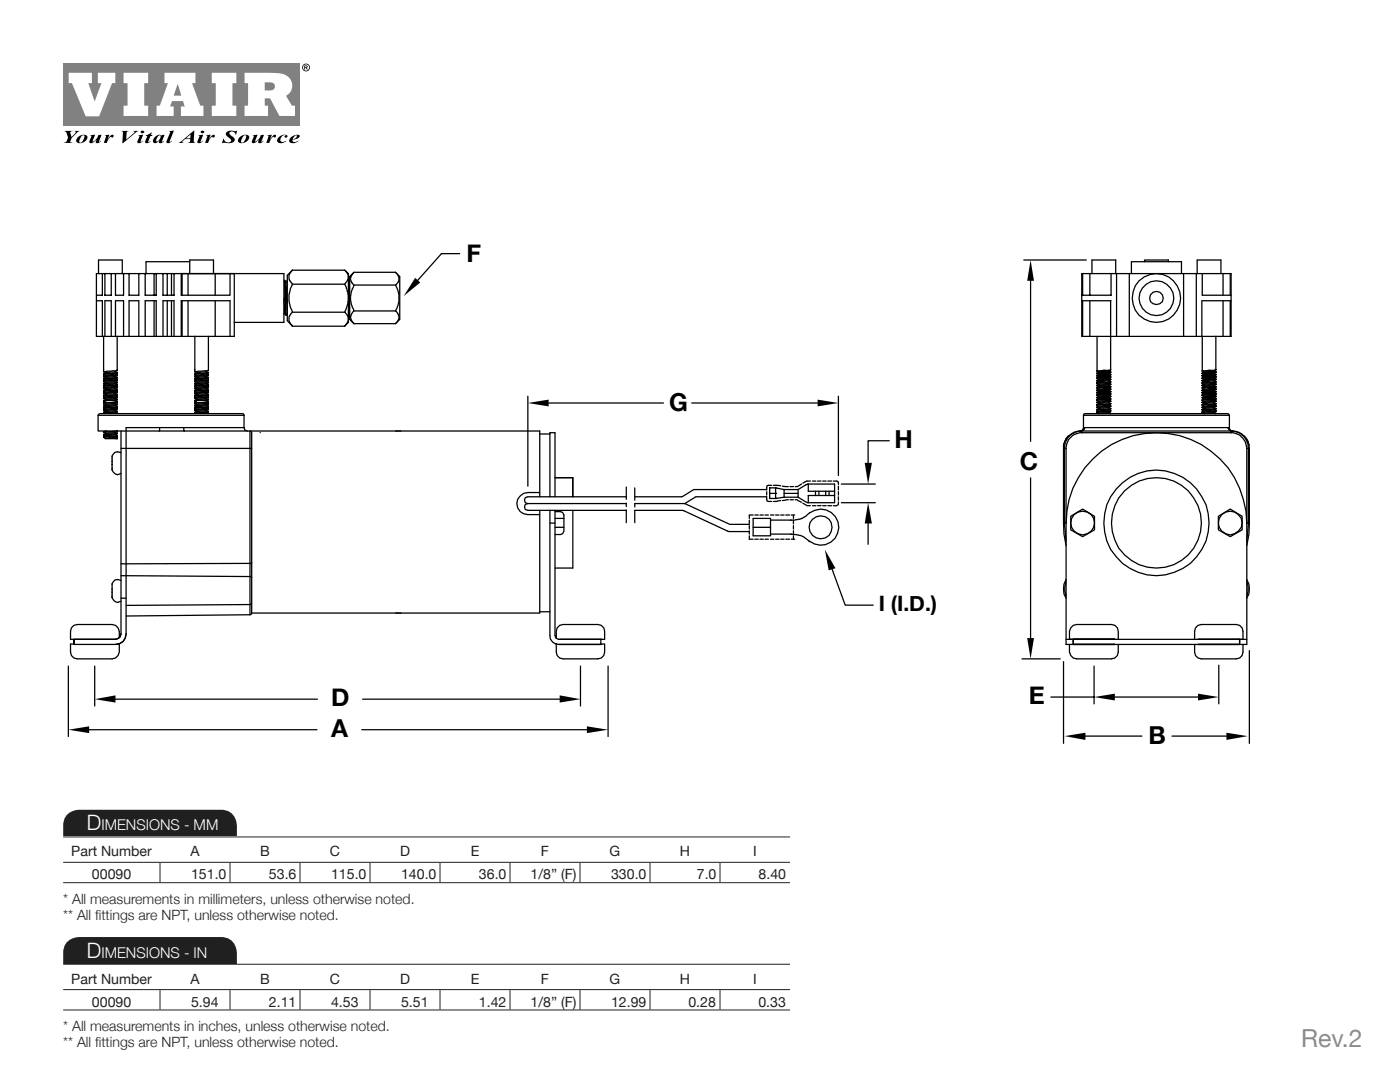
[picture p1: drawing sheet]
<svg xmlns="http://www.w3.org/2000/svg" width="279mm" height="216mm" viewBox="0 0 279 216" stroke-linecap="round" stroke-linejoin="round" font-family="sans-serif">
<g fill="#231f20">
<path d="M13.6 162.4a3.7 3.7 0 0 1 2.2-.8h28.3a3.1 3.1 0 0 1 3.2 3.2v4.5a3.1 3.1 0 0 1-3.2 3.2h-28.3a3.1 3.1 0 0 1-3.2-3.2v-4.5l.1-1.1 .4-.8z"/>
<path d="M13.6 187.8a3.7 3.7 0 0 1 2.2-.8h28.3a3.1 3.1 0 0 1 3.2 3.2v4.5a3.1 3.1 0 0 1-3.2 3.2h-28.3a3.1 3.1 0 0 1-3.2-3.2v-4.5l.1-1.1 .4-.8z"/>
</g>
<path d="M12.7 12.6h47.2v12.5h-47.2z" fill="#808183"/>
<g fill="#fff">
<path d="M13.7 14.5h4.6v2.1h-.7l1.3 3.7 1.3-3.7h-.7v-2.1h3.5v2.1h-.6l-2.6 6.6h-2.7l-2.7-6.6h-.7z"/>
<path d="M24.7 14.5h4.9v2.1h-.8v4.5h.8v2h-4.9v-2h.8v-4.5h-.8z"/>
</g>
<g fill="#fff">
<path d="M32.8 14.5h6.2v2.1h-.7l1.7 4.5h.6v2h-4.5v-1.8h.8l-.4-1.1h-2.2l-.4 1.1h.8v1.8h-3.5v-2h.7l1.6-4.5h-.7zM35.5 16.7l-.8 2.4h1.5z" fill-rule="evenodd"/>
<path d="M42.3 14.5h4.9v2.1h-.8v4.5h.8v2h-4.9v-2h.8v-4.5h-.8z" fill-rule="evenodd"/>
<path d="M48.8 14.5l6.2 .1a2.93 2.93 0 0 1 3.3 2.5 2.17 2.17 0 0 1-1.2 2l1.2 2h.6v2h-3.1l-1.9-3.5h-1.1v1.5h.7v2h-4.7v-2h.7v-4.5h-.7zM52.8 16.4v1.7h.8a.86 .86 0 0 0 1.3-.8 .86 .86 0 0 0-1.1-.9z" fill-rule="evenodd"/>
</g>
<g fill="#000">
<path d="M82.9 55.4l1 1-3.3 2.7zM205.7 51.9l.7 4.1h-1.4zM105.3 80.4l4.2-.7v1.4zM163.2 79.7l4.1 .7-4.1 .7zM172.6 92.4h1.4l-.8 4.2zM164.6 109.7l2.1 3.7-1.3 .4zM173.2 100.3l.8 4.2h-1.4zM18.9 139.5l4.1-.7v1.4zM111.7 138.8l4.1 .7-4.1 .7zM205 127.3h1.4l-.7 4.2zM218.3 139.1l4.2-.7v1.4zM239.1 138.4l4.1 .7-4.1 .7z"/>
<path d="M13.6 145.6l4.2-.7v1.4zM117.1 144.9l4.3 .7-4.3 .7zM212.5 146.9l4.1-.7v1.4zM244.8 146.2l4.2 .7-4.2 .7z"/>
<path d="M12.9 26.1h1.6l-.5 .3 .3 .9 .8-.8v-.1l-.2-.3h1l-.1 .1a4.4 4.4 0 0 0-1.7 1.8v.4l.3 .1h-1.7l.5-.2 .4-.8-.4-1.1z" fill-rule="evenodd"/>
<path d="M15.5 27.4l-.3 .7a.96 .96 0 0 0 1.6 .2 .86 .86 0 0 0 .5-1.3 1.46 1.46 0 0 0-1.8 .4zM16.4 27.1l.4-.1v.4a1.01 1.01 0 0 1-.9 1l.1-.7z" fill-rule="evenodd"/>
<path d="M18 27l1-.1-.5 1.3 .8-.5 .4-.8h.6l-.5 1.4 .3-.2a.6 .6 0 0 1-1 .3l.2-.6-.2 .2a.97 .97 0 0 1-1.2 .5l.3-1.3z" fill-rule="evenodd"/>
<path d="M20.9 27l.9-.1-.3 1a1.09 1.09 0 0 1 1.1-1v.5l-.5-.1a1.84 1.84 0 0 0-.8 1.2h-.6l.5-1.3z" fill-rule="evenodd"/>
<path d="M24.3 26.1h1.4l-.4 .3-.1 1.4 1.3-1a.43 .43 0 0 0 .3-.6l-.2-.1h1l-3.2 2.5 .1-2.2z" fill-rule="evenodd"/>
<path d="M28.1 26.2l.3-.1 .3 .1a.32 .32 0 0 1-.3 .4 .32 .32 0 0 1-.3-.4zM27.6 27l1-.1-.5 1.4 .4-.2a.62 .62 0 0 1-1.1 .3l.4-1.2z" fill-rule="evenodd"/>
<path d="M29.1 27l1.2-.6-.2 .5h.3l-.1 .2h-.3l-.4 1.2 .4-.2a.63 .63 0 0 1-1.1 .3l.5-1.3h-.3z" fill-rule="evenodd"/>
<path d="M30.8 27.5a.71 .71 0 0 0-.1 1 .92 .92 0 0 0 1.1-.5l-.1 .4a.61 .61 0 0 0 1-.3l-.4 .2 .6-1.4h-.6l-.1 .2-.2-.2a1.22 1.22 0 0 0-1.2 .6zM31.6 27.1l.3-.1 .1 .1a.96 .96 0 0 1-.8 1.1v-.4z" fill-rule="evenodd"/>
<path d="M33.7 26.2l1-.1-.8 2.2 .4-.2a.62 .62 0 0 1-1.1 .3l.8-2.1z" fill-rule="evenodd"/>
<path d="M35.7 28.5h.9l-.2-.2 .5-.5h1.1l-.1 .6-.4 .1h1.4l-.2-.3 .1-2.1-2.7 2.1zM37.1 27.6l.9-.8v.8z" fill-rule="evenodd"/>
<path d="M40.1 26.2l.3-.1 .3 .1a.32 .32 0 0 1-.3 .4 .32 .32 0 0 1-.3-.4zM39.6 27l1-.1-.6 1.4 .4-.2a.62 .62 0 0 1-1 .3l.4-1.2z" fill-rule="evenodd"/>
<path d="M41.1 27l.9-.1-.3 1a1.09 1.09 0 0 1 1.1-1v.5l-.5-.1a1.84 1.84 0 0 0-.8 1.2h-.6l.5-1.3z" fill-rule="evenodd"/>
<path d="M45.2 26.4a2.61 2.61 0 0 1 1.9-.3h.3l-.3 .8a.72 .72 0 0 0-.6-.6 .72 .72 0 0 0-.7 .3l.3 .5a.75 .75 0 0 1 .7 .5 .75 .75 0 0 1-.3 .8l-.8 .2h-1.4l.3-.9a.86 .86 0 0 0 .6 .7 .86 .86 0 0 0 .9-.4l-.3-.5a.84 .84 0 0 1-.6-1.1z" fill-rule="evenodd"/>
<path d="M47.8 27.4l-.3 .7a.96 .96 0 0 0 1.6 .2 .86 .86 0 0 0 .4-1.3 1.47 1.47 0 0 0-1.7 .4zM48.7 27.1l.4-.1v.4a1.01 1.01 0 0 1-.9 1l.1-.7z" fill-rule="evenodd"/>
<path d="M50.4 27l1-.1-.4 1.3 .7-.5 .4-.8h.6l-.5 1.4 .3-.2a.6 .6 0 0 1-1 .3l.2-.6-.2 .2a.97 .97 0 0 1-1.2 .5l.4-1.3z" fill-rule="evenodd"/>
<path d="M53.4 27l.9-.1-.4 1a1.09 1.09 0 0 1 1.1-1v.5l-.4-.1a1.85 1.85 0 0 0-.9 1.2h-.6l.5-1.3z" fill-rule="evenodd"/>
<path d="M55.6 27.4a1.15 1.15 0 0 1 1.8-.2 .33 .33 0 0 1-.3 .3 .33 .33 0 0 1-.3-.2l.2-.3a.8 .8 0 0 0-.9 .4 .8 .8 0 0 0 0 .9l1-.2-.7 .4a.69 .69 0 0 1-1-.2 .69 .69 0 0 1 .2-.9z" fill-rule="evenodd"/>
<path d="M58.1 27.4l-.4 .7a1.07 1.07 0 0 0 1.8 0l-.5 .2h-.5l-.1-.4a1.38 1.38 0 0 0 1.4-.8v-.1a1.46 1.46 0 0 0-1.7 .4zM58.7 27.3l.5-.3a.68 .68 0 0 1-.8 .8z" fill-rule="evenodd"/>
</g>
<path d="M60.9 13.2v.2l.3-.1zM60.7 13.1h.6a.23 .23 0 0 1 .1 .2 .23 .23 0 0 1-.2 .2l.2 .4h-.2l-.3-.4v.4h-.2zM60.5 13.5a.62 .62 0 0 0 1.2 0 .62 .62 0 0 0-1.2 0zM60.3 13.5a.8 .8 0 0 1 1.6 0 .8 .8 0 0 1-1.6 0z" fill="#000"/>
<g fill="none" stroke="#000" stroke-width=".25">
<path d="M19.7 54.6v-2.7h4.7v2.7M20.4 54.6v4.3h-1.2M20.9 54.6v4.3h1.3v-4.3M23 54.6v4.3h1.7v-4.3M25.8 54.6v4.3h1.9v-4.3M29 54.6v4.3h2.2v-4.3M30.8 54.6v4.3M32.5 54.6v4.3h2.2v-4.3M33.4 54.6v4.3M34.2 54.6v4.3M36.3 54.6v4.3M37.5 54.6v4.3"/>
<path d="M37.9 54.6v-2.7h4.7v2.7M37.9 52.2h-8.8v2.4M42.9 54.6v4.3M45.9 54.6v4.3h-9.7v-4.3h-17v12.5h27.6v-12.5h-10.6h20.5v9.7h-9.9M56.7 59.6l.1 2.9M56.7 56.2l.1-.2 .3 .5M56.8 56l.1 3.5zM56.8 55.9v.1M56.9 59.5l.2 3.4zM57.1 56.5l.2 6-.2 .4-.3-.4M57.3 56l-.2 .5M58.4 56.7l-.5 .9-.2 1.1v1.5l.7 2.1"/>
<path d="M58.4 53.9l-.7 .9v.9l.7 1M58.4 53.9l-1.1 1v9.1l1.1 1.1M58.4 53.9h10.4M58.4 56.7h10.4M68.8 56.7a5.5 5.5 0 0 1 0 5.6l.5 .5 .1 .4a1.97 1.97 0 0 1-.6 1.9M68.8 53.9a1.51 1.51 0 0 1 .5 2.1l-.5 .7M68.8 53.9l.7 .7v9.7l-.7 .8M69.5 55.8h.3M70.6 56.9l-.6 2.1v1.4l.6 1.6M70.6 56.9a1.52 1.52 0 0 1 0-2.6l-.8 .9v8.5l.8 .9M70.6 54.3h8.3M70.6 56.9h8.3"/>
<path d="M78.9 56.9l.7 1.8v1.6l-.3 1.1-.4 .6M78.9 54.3l.7 1v.7l-.7 .9M78.9 54.3l.9 .9v8.5l-.9 .9M91.7 50.6h-3.6l-4.7 5.3M204.3 51.9h12.5M205.7 56v32.1M215.9 54.6h29.8v12.5h-29.8zM216.1 54.6v4.3h5.6v-4.3M217.5 54.6v4.3M217.9 54.6v-2.7h4.8v2.7M222.8 54.6v12.5M225.4 54.6v12.5"/>
<path d="M225.8 54.6v-2.4h10v2.4M228.4 52.2v-.3h4.8v.3M236.2 54.6v12.5M238.8 54.6v12.5M238.9 54.6v-2.7h4.8v2.7M239.9 54.6v4.3h5.6v-4.3M244.1 54.6v4.3M19.2 60h1.2v7.1M20.7 75.6l.4 .2M20.7 67.1v7M20.7 74.6v.1M20.7 75v.2"/>
<path d="M20.7 75.5v.1M20.7 76.4v.2M20.7 76.9v.2M20.7 77.5h.1M20.7 78h.1M20.7 78.4v.2M20.7 78.9v.2M20.7 79.4v.1M20.7 79.9v.1M20.7 76.1l.4 .3M20.7 78.6l.4 .1M20.7 79.1l.4 .1"/>
<path d="M20.7 79.5l.4 .2M20.7 80l.4 .2M20.7 76.6l.4 .3M20.7 77.1l.4 .2M20.7 77.5l.4 .3M20.7 78l.4 .3M20.7 74.1l.4 .3M20.7 74.7l.4 .2M20.7 75.2l.4 .1M20.9 67.1v-7.1h1.3v7.1M21.1 77.8l-.4 .2M21.1 79.7l-.4 .2"/>
<path d="M21.1 77.3l-.4 .2M21.1 76.4l-.4 .1 2.7-.1M21.1 75.8l-.4 .3M21.1 79.2l-.4 .3M21.1 75.8h.1M21.1 74.4l-.4 .2M21.1 75.3l-.4 .3M21.2 79.7l1.8 .3 .4-.3M23 80l.4 .2-2.7 .2 .4-.2M23 78.6l.4 .1-2.7 .3 .4-.3M23 78l.4 .3-2.7 .2 .4-.2M23 77l.4 .3-2.7 .2"/>
<path d="M23 75.1l.4 .2-2.7 .3 2.7-.2M23 67.1v-7.1h1.7v7.1M23 76.1l.4 .3M23 79l.4 .2M23 79.5l.4 .2M23 77.5l.4 .3M23 74.1l.4 .3M23 75.6l.4 .2M23.4 75.8l-.6 .4-1.7 .2M23.4 78.8l-.4 .3-1.9 .1M23.4 79.2l-.6 .4-1.7 .1M23.4 76.4l-.4 .2-1.9 .2-.4 .2 2.7-.2-.4-.2"/>
<path d="M23.4 76.9l-.4 .2-1.9 .2M23.4 77.4l-.5 .2-1.8 .2M23.4 77.8l-.6 .3-1.7 .2M23.4 78.3l-.4 .3-1.9 .1M23.4 79.7l-2.7 .3M23.4 78.8l-2.7 .3M23.4 78.3l-2.7 .3M23.4 77.8l-2.7 .2M23.4 76.9l-2.7 .2M23.4 76.4l-2.7 .2M23.4 79.7l-2.7 .2M23.4 79.2l-2.7 .3"/>
<path d="M23.4 77.4l-2.7 .1M23.4 67.1v6.8a1.61 1.61 0 0 1-1.4 .3l-.9 .2M23.4 74.4l-.4 .3-1.9 .1-.4 .3 2.7-.2-.4-.2M23.4 74.9l-.4 .3-1.9 .1M23.4 75.4l-.4 .3-1.9 .1M23.4 74.4l-2.7 .2M23.4 75.8l-2.7 .3M23.4 74.9l-2.7 .3M23.4 74.4l-2.7 .3M23.4 74l-2.7 .1M23.4 74.3v.1M23.4 74.7v.2"/>
<path d="M23.4 75.2v.2M23.4 75.8h.1M23.4 76.7v.2M23.4 77.2v.2M23.4 77.7v.1M23.4 78.1v.2M23.4 78.6v.2M23.4 79.1v.1M23.4 79.7h.1M25.8 67.1v-7.1h1.9v7.1M29 67.1v-7.1h2.2v7.1M30.8 60v7.1"/>
<path d="M32.5 67.1v-7.1h2.2v7.1M33.4 60v7.1M34.2 60v7.1M36.2 67.1v-7.1h9.7v7.1M36.3 60v7.1M37.5 60v7.1M38.9 77l.3-.2 1.7-.2 .7 .2zM38.9 75.1l.3-.3 1.7-.1 .7 .1zM38.9 75.6l.3 .2M38.9 76.1l.3 .3M38.9 67.1v7M38.9 74.6v.1"/>
<path d="M38.9 75v.2M38.9 75.5v.1M38.9 76.4v.2M38.9 76.9v.2M38.9 77.5h.1M38.9 78h.1M38.9 78.4v.2M38.9 78.9v.2M38.9 79.4v.1M38.9 79.9v.1M38.9 78.6l.3 .1M38.9 79.1l.3 .1"/>
<path d="M38.9 79.5l.3 .2M38.9 80l.3 .2M38.9 76.6l.3 .3M38.9 77.1l.3 .2M38.9 77.5l.3 .3M38.9 78l.3 .3M38.9 74.1l.3 .3M38.9 74.7l.3 .2M38.9 75.2l.3 .1M39.2 76.4l1.9-.3 .5 .3M39.2 77.8l-.3 .2M39.2 79.7l-.3 .2"/>
<path d="M39.2 77.3l-.3 .2M39.2 76.4l-.3 .1 2.7-.1M39.2 75.8l-.3 .3M39.2 79.2l-.3 .3M39.2 74.4l-.3 .2M39.2 75.3l-.3 .3M39.3 79.7l1.9 .3M41.2 80l.4 .2-2.7 .2 .3-.2M41.2 78.6l-2 .1M41.2 79l-2 .2M41.2 79.5l-2 .2M41.2 77.5l-2 .3"/>
<path d="M41.2 78.6l.4 .1-2.7 .3 .3-.3M41.2 78l.4 .3-2.7 .2 .3-.2M41.2 77l.4 .3-2.7 .2M41.2 78l-2 .3M41.2 74.1l-2 .3M41.2 75.6l-2 .2M41.2 75.1l.4 .2-2.7 .3 2.7-.2M41.2 79l.4 .2M41.2 79.5l.4 .2M41.2 77.5l.4 .3M41.2 74.1l.4 .3M41.2 75.6l.4 .2"/>
<path d="M41.6 76.9l-.4 .2-2 .2M41.6 79.7l-2.7 .3M41.6 78.8l-2.7 .3M41.6 78.3l-2.7 .3M41.6 77.8l-2.7 .2M41.6 76.9l-2.7 .2M41.6 76.4l-2.7 .2M41.6 79.7l-2.7 .2M41.6 79.2l-2.7 .3M41.6 77.4l-2.7 .1M41.6 74.9l-.4 .3-2 .1M41.6 74.4l-2.7 .2"/>
<path d="M41.6 75.8l-2.7 .3M41.6 74.9l-2.7 .3M41.6 74.4l-2.7 .3M41.6 74l-2.7 .1M41.6 78.8l-.4 .2M41.6 67.1v6.8l-.4 .2M41.6 74.3v.1M41.6 74.7v.2M41.6 75.2v.2M41.6 75.8h.1M41.6 76.7v.2M41.6 77.2v.2"/>
<path d="M41.6 77.7v.1M41.6 78.1v.2M41.6 78.6v.2M41.6 79.1v.1M41.6 79.7h.1M41.6 79.2l-.4 .3M41.6 79.7l-.4 .3M41.6 76.4l-.4 .2M41.6 77.4l-.4 .1M41.6 77.8l-.4 .2M41.6 78.3l-.4 .3M41.6 74.4l-.4 .3"/>
<path d="M41.6 75.4l-.4 .2M41.6 75.8l-.4 .3M42.9 60v7.1M56.8 62.5l-.1 .2M57.1 62.8v.1M58.4 62.3l-.7 .9v.9l.7 1M58.4 62.3h10.4M58.4 65.1h10.4M69.5 63.1h.3M70.6 62a1.62 1.62 0 0 0-.2 2.3l.2 .3M70.6 62h8.3M70.6 64.6h8.3"/>
<path d="M78.9 62l.7 1v.7l-.7 .9M105.3 79.1v17.9M167.3 79.1v15.8M217.5 60v7.1M218.9 76l.4 .2M218.9 67.1v7M218.9 74.4v.2M218.9 74.9v.1M218.9 75.4v.1M218.9 75.8v.2M218.9 76.4v.1l.4 .2M218.9 76.9h.1"/>
<path d="M218.9 77.3v.2M218.9 77.8v.2M218.9 78.3v.1M218.9 78.8v.1M218.9 79.2v.2M218.9 79.7v.2M218.9 76.9l.4 .3M218.9 77.5l.4 .2M218.9 78l.4 .1M218.9 78.4l.4 .2M218.9 78.9l.4 .2M218.9 79.4l.4 .2"/>
<path d="M218.9 79.9l.4 .2M218.9 74.1l.4 .1M218.9 74.6l.4 .1M218.9 75l.4 .2M218.9 75.5l.4 .3M219.4 79.1l-.5 .2 1.4-.1M219.4 74.7l-.5 .3M219.9 77.8l1.3 .2h-1.5l-.3 .2 1.8 .2-1.8 .2 1.8 .3-1.8 .2 1.8 .3-1.8 .2 .3 .1M220.3 77.5l1.3 .2-1.3 .1M220.3 77.1l1.3 .1-1.3 .1M220.3 79.7l-1.4 .2M220.3 79.2l-1.4 .2"/>
<path d="M220.3 78.6h1.3l-2.7 .3M220.3 78l1.3 .2-2.7 .2M220.3 77.8l-1.4 .2M220.3 77.3l-1.4 .2M220.3 76.4h-1.4M220.3 77.8l-1.4 .1 .8 .1M220.3 74.7l1.3 .1-2.7 .2M220.3 75.8l-1.4 .2M220.3 74.4l-1.4 .2M220.3 73.9l-1.4 .2M220.3 75.8l-1.4 .1 1.1 .2M220.3 73.9l.9 .2-1.8 .2 1.8 .3-1.6 .1-.2 .1 1.8 .2-1.8 .2 1.8 .3-1.8 .2 .7 .1"/>
<path d="M221.2 76l-1.9 .2-.4 .2M221.2 76.4l-1.7 .2-.6 .3M221.2 76.9l-1.8 .2-.5 .3 1.4-.1M221.2 77.5l-1.8 .1-.5 .3M221.2 78.4l-1.7 .2-.6 .3M221.2 79.4l-1.9 .2-.4 .2 1.4-.1M221.2 79.8v.1a3.7 3.7 0 0 0-2.3 .4M221.2 77.9l.4 .2-2.7 .3M221.2 79.4l.4 .2-1.3 .1M221.2 77.5l.4 .1-1.3 .2M221.2 76l.4 .2-1.3 .2M221.2 74.1l-1.9 .1-.4 .3 1.4-.1"/>
<path d="M221.2 75l-1.8 .2-.5 .2M221.2 75.5l-1.8 .2-.5 .2M221.2 75.5l.4 .3h-1.3M221.2 74.1l.4 .1-1.3 .2M221.2 76.9l.4 .3M221.2 76.4l.4 .3M221.2 78.4l.4 .2M221.2 79.8l.4 .3M221.2 75l.4 .2M221.6 77.5v.2l-.4 .3-1.9 .1-.4 .3M221.6 76.7l-2.7 .2M221.6 76.3l-1.3 .1"/>
<path d="M221.6 78.6l-2.7 .3M221.6 78.6l-.4 .3 .4 .2-1.3 .1M221.6 77.2l-1.3 .1M221.6 79.7h-1.3M221.6 79.1l-1.3 .1M221.6 75.8h-1.3M221.6 75.2l-2.7 .3M221.6 74.3l-1.3 .1M221.6 73.8l-1.3 .1M221.6 75.2l-2.7 .2M221.6 74.3l-.4 .2 .4 .2-.2 .1-2.5 .2M221.6 60v13.8"/>
<path d="M221.6 74.1v.2M221.6 74.7v.1l-.4 .2M221.6 75.2h.1M221.6 75.6v.2M221.6 76.1v.2M221.6 76.6v.1M221.6 78v.2l-.4 .2M221.6 78.6h.1M221.6 79v.1M221.6 79.5v.2M221.6 80v.1M221.6 76.3l-.4 .1"/>
<path d="M221.6 76.7l-.4 .2M221.6 77.2l-.4 .3M221.6 79.1l-.4 .3M221.6 79.7l-.4 .1M221.6 73.8l-.4 .3M221.6 75.2l-.4 .3M221.6 75.8l-.4 .2M221.7 60h-5.6v7.1M239.9 60v7.1M239.9 60h5.6v7.1M239.9 76l.4 .2M239.9 67.1v7"/>
<path d="M239.9 74.4v.2M239.9 74.9v.1M239.9 75.4v.1M239.9 75.8v.2M239.9 76.4v.1l.4 .2M239.9 76.9h.1M239.9 77.3v.2M239.9 77.8v.2M239.9 78.3v.1M239.9 78.8v.1M239.9 79.2v.2M239.9 79.7v.2"/>
<path d="M239.9 76.9l.4 .3M239.9 77.5l.4 .2M239.9 78l.4 .1M239.9 78.4l.4 .2M239.9 78.9l.4 .2M239.9 79.4l.4 .2M239.9 79.9l.4 .2M239.9 74.1l.4 .1M239.9 74.6l.4 .1M239.9 75l.4 .2M239.9 75.5l.4 .3M240.4 79.1l-.5 .2 1.4-.1"/>
<path d="M240.4 74.7l-.5 .3M240.9 77.8l1.3 .2-1.9 .1 1.9 .3-1.9 .2 1.9 .3-1.9 .2 1.9 .3-1.9 .2 .4 .1M241.3 77.5l1.3 .2-1.3 .1M241.3 77.1l1.3 .1-1.3 .1M241.3 79.7l-1.4 .2M241.3 79.2l-1.4 .2M241.3 78.6h1.3l-2.7 .3M241.3 78l1.3 .2-2.7 .2M241.3 77.8l-1.4 .2M241.3 77.3l-1.4 .2M241.3 76.4h-1.4M241.3 77.8l-1.4 .1 .8 .1"/>
<path d="M241.3 74.7l1.3 .1-2.7 .2M241.3 75.8l-1.4 .2M241.3 74.4l-1.4 .2M241.3 73.9l-1.4 .2M241.3 75.8l-1.4 .1 1.1 .2M241.3 73.9l.9 .2-1.9 .2 1.4 .1 .5 .2-1.9 .1 1.9 .3-1.9 .2 1.9 .3-1.9 .3h.7M242.2 76l-1.9 .2-.4 .2M242.2 76.4l-1.7 .2-.6 .3M242.2 76.9l-1.8 .2-.5 .3 1.4-.1M242.2 77.5l-1.8 .1-.5 .3M242.2 78.4l-1.7 .2-.6 .3M242.2 79.4l-1.9 .2-.4 .2 1.4-.1"/>
<path d="M242.2 79.8v.1a3.7 3.7 0 0 0-2.3 .4M242.2 77.9l.4 .2-2.7 .3M242.2 79.4l.4 .2-1.3 .1M242.2 77.5l.4 .1-1.3 .2M242.2 76l.4 .2-1.3 .2M242.2 74.1l-1.9 .1-.4 .3 1.4-.1M242.2 75l-1.8 .2-.5 .2M242.2 75.5l-1.8 .2-.5 .2M242.2 75.5l.4 .3h-1.3M242.2 74.1l.4 .1-1.3 .2M242.2 76.9l.4 .3M242.2 76.4l.4 .3"/>
<path d="M242.2 78.4l.4 .2M242.2 79.8l.4 .3M242.2 75l.4 .2M242.6 77.5v.2l-.4 .3-1.9 .1-.4 .3M242.6 76.7l-2.7 .2M242.6 76.3l-1.3 .1M242.6 78.6l-2.7 .3M242.6 78.6l-.4 .3 .4 .2-1.3 .1M242.6 77.2l-1.3 .1M242.6 79.7h-1.3M242.6 79.1l-1.3 .1M242.6 75.8h-1.3"/>
<path d="M242.6 75.2l-2.7 .3M242.6 74.3l-1.3 .1M242.6 73.8l-1.3 .1M242.6 75.2l-2.7 .2M242.6 74.3l-.4 .2 .4 .2-.2 .1-2.5 .2M242.6 67.1v6.7M242.6 74.1v.2M242.6 74.7v.1l-.4 .2M242.6 75.2h.1M242.6 75.6v.2M242.6 76.1v.2M242.6 76.6v.1"/>
<path d="M242.6 78v.2l-.4 .2M242.6 78.6h.1M242.6 79v.1M242.6 79.5v.2M242.6 80v.1M242.6 76.3l-.4 .1M242.6 76.7l-.4 .2M242.6 77.2l-.4 .3M242.6 79.1l-.4 .3M242.6 79.7l-.4 .1M242.6 73.8l-.4 .3M242.6 75.2l-.4 .3"/>
<path d="M242.6 75.8l-.4 .2M244.1 60v7.1M19.6 82.9l.4-.4h28.4l.2 .1 .1 .3M19.6 82.9v3.1h12.2M19.6 82.9h29.1M20.7 87.3l.4 .1-.1 .1h2.4v-.1M20.7 80.3v.2M20.7 80.8v.2l.4 .2M20.7 81.3v.1M20.7 81.8v.1M20.7 82.3v.1M20.7 86.2v.1"/>
<path d="M20.7 86.7v.1M20.7 87.1v.2M20.7 86.3l.4 .2M20.7 86.8l.4 .2M20.7 80.5l.4 .2M20.7 81.4l.4 .3M20.7 81.9l.4 .3M20.7 82.4l.1 .1M21 86h.2M21.1 87l-.4 .2 2.7-.2M21.1 81.7l-.4 .2 2.7-.2M21.1 86l-.4 .3"/>
<path d="M21.1 86.5l-.4 .3M21.1 80.7l-.4 .2M21.1 81.2l-.4 .2M23 87.3l.4 .1-.4 .1M23 80.4l.4 .3-2.7 .2M23 81.4l.4 .3M23 86.8l.4 .2M23 86.3l.4 .2M23 80.9l.4 .3M23 81.9l.4 .2M23 82.4l.2 .1M23.4 86.1l-.4 .2-1.9 .2"/>
<path d="M23.4 86.5l-.6 .3-1.7 .2M23.4 87l-.4 .3-1.9 .1M23.4 87l-2.7 .3M23.4 86.5l-2.7 .3M23.4 86.1l-2.7 .2M23.4 86l-2.7 .3M23.4 82v.2M23.4 80.2l-.4 .3-1.9 .2M23.4 80.8l-.4 .2-1.9 .2M23.4 81.2l-.6 .3-1.7 .2M23.4 81.7l-.4 .2-1.9 .2-.4 .3 2.7-.3M23.4 82.2l-.4 .2-1.1 .1"/>
<path d="M23.4 82.2l-2.7 .2M23.4 81.7l-2.7 .2M23.4 81.2l-2.7 .2M23.4 80.8l-2.7 .1M23.4 80.2l-2.7 .3M23.4 80.1v.1M23.4 80.6v.2M23.4 81.1v.1M23.4 82.1v.1M23.4 85.9v.2M23.4 86.4v.1M24.1 86v40.5l-.1 .6-1 .5h-8.9v-1.6l.1-.7 .6-.5 .6-.2h7l.6 .2 .6 .5 .2 .7v1.2"/>
<path d="M24.1 90.3l-.6-.1h-.5l-.6 .8v2.8l.6 .8 .5 .1 .6-.2M24.1 89.5h26.1M31.8 86h5M31.9 85.3l-.1 .7M36.7 85.3l.1 .7M36.8 86h13.1v36.7M38.9 82.4l.2 .1M38.9 82.4l.3-.3 1.7-.2 .7 .2zM38.9 80.3v.2M38.9 80.8v.2l.3 .2M38.9 81.3v.1M38.9 81.8v.1"/>
<path d="M38.9 82.3v.1M38.9 80.5l.3 .2M38.9 81.4l.3 .3M38.9 81.9l.3 .3M39.2 81.7l-.3 .2 2.7-.2M39.2 80.7l-.3 .2M39.2 81.2l-.3 .2M41.2 81.4l-2 .3M41.2 80.9l-2 .3M41.2 82.4l-1.2 .1M41.2 80.4l.4 .3-2.7 .2M41.2 81.4l.4 .3"/>
<path d="M41.2 80.9l.4 .3M41.2 82.4l.2 .1M41.6 80.2l-.4 .3-2 .2M41.6 82.2l-2.7 .2M41.6 81.7l-2.7 .2M41.6 81.2l-2.7 .2M41.6 80.8l-2.7 .1M41.6 80.2l-2.7 .3M41.6 80.1v.1M41.6 80.6v.2M41.6 81.1v.1M41.6 82v.2"/>
<path d="M41.6 80.8l-.4 .1M41.6 81.2l-.4 .2M41.6 81.7l-.4 .2M41.6 82.2l-.4 .2M48.7 85.3h-23.5v41.2a2.03 2.03 0 0 1-2.2 2.1M48.7 85.3l.2 .5 .5 .2M48.7 82.9v2.4M49.9 86l.2 .1 .1 .2v36M50 86h57.7v13.1M51.9 86.3h.1M107.7 98.3h-2.4a2.2 2.2 0 0 0-2.2 2.2 2.2 2.2 0 0 0 2.2 2.2h2.4M107.7 86.6h2"/>
<path d="M109.5 80.4h22.9M109.7 99.1v-12.8h1.1v12.8M110.8 95.3h3.5v3.8v-3.8zM125 99.1h-19.7l-.5 .2-.1 .5 .1 .5 .5 .2M125 97.2v2.4M126.7 97.3v2.5M138.1 80.4h25.1M153 97.7h-14.6l-2.3 1.4h-9.4M153 98.1v.7M153.6 98.4h1.4M154 96.8l-.9 .1-.1 .9M154.4 96.8l1.4 .1"/>
<path d="M154.8 97.3l1.7 .4v1.5l-1.7 .3zM155 97.3h-1.4v2.2h1.4M155.8 99.9l-1.4 .2M156.1 97l1.2 .1M156.5 97.7h2.8M156.5 99.2h2.8M156.5 98.4h2.8M157.3 99.7l-1.2 .2M157.7 99.7h.6M157.7 97.1h.6M158.7 99.7h.4l.9 .5M159.3 97.7l1.9-1.1h5.4v3.7h-5.4l-1.9-1.1z"/>
<path d="M160 96.6l-.9 .5h-.4M161.3 96.6v1.4h5.3M161.7 96h-.6l-.9 .4M162.2 96h.6M162.7 98v.9M163.2 96h.6M163.4 98v.9M164.2 96h.7M164.8 98v.9M165.2 96h.8M165.5 98v.9M166.3 96l.9 .1 .1 .6"/>
<path d="M166.6 98.9h-5.3v1.4M167.3 97v.8M167.3 98.1v.7M167.3 99.1v.7M167.9 96.6h6.8M177.5 87.9h-4.3v4.5M205.7 95.4v31.9M212.3 88.8v15.6M212.8 89.5v39.1h36v-39.1M213.3 87a2.61 2.61 0 0 0-1 1.8M215.6 86a3.6 3.6 0 0 0-3.3 2.8M215.9 86.3v-.3h-.5a3.5 3.5 0 0 0-3 3.5v14.9l.4 3.5"/>
<path d="M215.9 86.3a3.1 3.1 0 0 0-2.7 1.6l-.3 .5-.1 1.1h-.5M215.9 86.3h29.8M216.2 82.9l.1-.3 .3-.1h28.4l.4 .4M216.2 85.3a.72 .72 0 0 1-.6 .7h30.3M216.2 85.3h.3l-.1 .4-.6 .3M216.2 82.9h29.2M216.2 82.9v2.4M216.5 85.3h28.9M218.9 80.2v.1M218.9 80.8h.1M218.9 81.2v.1M218.9 81.7v.2l.4 .1"/>
<path d="M218.9 82.2v.1M218.9 80.3l.4 .3M218.9 80.8l.4 .3M218.9 81.3l.4 .2M218.9 82.3l.4 .2M220.3 81.7l-1.4 .1M220.3 81.2l-1.4 .1M220.3 80.9l1.3 .2-1.3 .1M221.2 80.3l-1.8 .2-.5 .3M221.2 80.8l-1.8 .2-.5 .3 1.4-.1M221.2 81.8l-1.7 .1-.6 .4M221.2 82.3l-1.8 .2"/>
<path d="M221.2 81.3l.4 .2-1.3 .2M221.2 80.8l.4 .3-1.3 .1M221.2 82.3l.4 .2M221.2 80.3l.4 .3M221.2 81.8l.4 .2M221.6 80.9v.2l-.4 .2-1.9 .2-.4 .3M221.6 82l-2.7 .3M221.6 80.6l-2.7 .2M221.6 80.1l-2.7 .2M221.6 81.6l-1.3 .1M221.6 80.5v.1M221.6 81.4v.2"/>
<path d="M221.6 81.9v.1M221.6 80.1l-.4 .2M221.6 80.6l-.4 .2M221.6 81.6l-.4 .2M221.6 82l-.4 .3M239.9 80.2v.1M239.9 80.8h.1M239.9 81.2v.1M239.9 81.7v.2l.4 .1M239.9 82.2v.1M239.9 80.3l.4 .3M239.9 80.8l.4 .3"/>
<path d="M239.9 81.3l.4 .2M239.9 82.3l.4 .2M241.3 81.7l-1.4 .1M241.3 81.2l-1.4 .1M241.3 80.9l1.3 .2-1.3 .1M242.2 80.3l-1.8 .2-.5 .3M242.2 80.8l-1.8 .2-.5 .3 1.4-.1M242.2 81.8l-1.7 .1-.6 .4M242.2 82.3l-1.8 .2M242.2 81.3l.4 .2-1.3 .2M242.2 80.8l.4 .3-1.3 .1M242.2 82.3l.4 .2"/>
<path d="M242.2 80.3l.4 .3M242.2 81.8l.4 .2M242.6 80.9v.2l-.4 .2-1.9 .2-.4 .3M242.6 82l-2.7 .3M242.6 80.6l-2.7 .2M242.6 80.1l-2.7 .2M242.6 81.6l-1.3 .1M242.6 80.5v.1M242.6 81.4v.2M242.6 81.9v.1M242.6 80.1l-.4 .2M242.6 80.6l-.4 .2"/>
<path d="M242.6 81.6l-.4 .2M242.6 82l-.4 .3M245.1 85.3a.79 .79 0 0 0 1 .7 3.9 3.9 0 0 1 3 2.6l.1 15.8-.4 3.5M245.4 85.3a.59 .59 0 0 0 .5 .7M245.4 82.9v2.4M245.7 86.3a2.83 2.83 0 0 1 2.4 1.3l.5 .7 .2 1.2M245.7 86v.3M245.9 86a3.4 3.4 0 0 1 3.3 2.8M248.3 87l.8 1.1 .1 .7M248.8 89.5h.5M249.2 88.8l.1 .7M249.3 89.5v14.9"/>
<path d="M24.1 115.8l-.6-.2-.5 .1-.6 .8v2.8l.6 .7 .5 .2 .6-.2M24.1 114.9l25.9 .1 .2 .3M24.1 119.4h1.1M50.2 112.2l-.1 .2-26 .1M105.3 100.5l-.5 .2-.1 .5 .1 .5 .5 .1h19.7M105.3 100.5h19.7M107.7 101.8v20.5h-57.5M109.7 101.8v25a1.74 1.74 0 0 0 1.7 1.8h8.7M109.7 104.4h1.1M110.8 101.8v25l.1 .5 .5 .3h9.2M110.8 102.1h1.1l.4 .2 .2 .5v3.2l-.2 .5-.4 .2h-1.1M110.8 103.4h1.7"/>
<path d="M110.8 105.2h1.7M114.3 101.8v11.6h-3.5M125 100.4v.7M125 101.8v2.5M126.7 104.3v-2.5h9.5l9.3 4.3h4M136.7 100.5l8.9 4.1h3.9M136.7 100.5h-10v.7M149.5 106.9v.7h.8M149.5 103.8v.7M149.5 104.9v.7M149.5 105.9v.7M150.3 103.4h3.5v3.5h-3.5z"/>
<path d="M150.3 102.8h-.8v.6M150.3 105.2h3.5M150.6 102.8h.7M150.6 107.6h.7M151.7 102.8h.6M151.7 107.6h.6M152.7 102.8h.7M152.7 107.6h.7M153.8 103.8h4.1M153.8 102.8h.7M153.8 106.6h4.1M153.8 107.6h.7"/>
<path d="M154 100.1l-.9-.1-.1-.9h-14.1l-2.2 1.4M154.8 102.8h.7M154.8 107.6h.7M155.8 102.8h.7M155.8 107.6h.7M156.8 102.8h.8M156.8 107.6h.8M157.8 103.8h.8a3.4 3.4 0 0 0 2.5-1.1 3.6 3.6 0 0 1 5.1-.2 3.6 3.6 0 0 1 .3 5 3.6 3.6 0 0 1-5 .4M157.8 106.6l2.2 .3 1.6 1.2M157.9 102.8h.7M157.9 107.6h.7M158.3 102.8v.6"/>
<path d="M158.3 103.8v.7M158.3 104.9v.7M158.3 105.9v.7M158.3 106.9v.7M160.2 100.4l.9 .5h.6M162.2 100.9h.6M163.2 100.9h.6M164.2 100.9h.7M165.2 100.9h.8M166.1 113.6l2.6 7.2h5.6M167.3 100.1l-.1 .6-.2 .2h-.7M167.9 100.3h6.8"/>
<path d="M173.2 104.5v4.1M212.3 104.4h.5a18 18 0 0 1 18-18.1 18 18 0 0 1 18 18.1h.5M212.3 104.4v2.2l.5 2.3M212.8 115.6a3.7 3.7 0 0 0 0 3.8M212.8 116.1l-.3 .9v1l.3 .9M213.7 103l2.4-1.4 2.3 1.4v2.7l-2.3 1.4-2.4-1.4zM243.2 103l2.3-1.4 2.4 1.4v2.7l-2.4 1.4-2.3-1.4zM248.8 115.6a3.7 3.7 0 0 1 0 3.8M248.8 116.1l.3 .9v1l-.3 .9M249.3 104.4l-.1 2.2-.4 2.3M13.6 132.9v14.1M14.8 128.6h8.2z"/>
<path d="M18.9 132.9v8M23 139.5h40.3M23.6 128.5h.2v1.6l-.2 .7-.6 .5-.6 .2h-7l-.6-.2-.6-.5-.1-.7v-1.6h.7v-.9v1M49.9 122.7l-24.7 .2M50.2 122.3l-.1 .3-.2 .1M50.2 120.3l-.1 .2-.2 .1-24.7 .2M72.4 139.5h39.3M107.7 122.1h2M110.9 128.5h.2M111 128.5v1.6l.2 .7 .5 .5 .7 .2h6.9l.7-.2 .5-.5 .2-.7v-1.6M111 127.2v-1.2l.2-.7 .5-.5 .7-.2h6.9l.7 .2 .5 .5 .2 .7v1.6M115.8 132.9v8"/>
<path d="M119.9 127.6v.9h.7M121.4 132.9v14.1M204 131.5h7.6M209.7 139.1h8.6M212.3 132v16.3M212.8 127.6h36M213.4 128.6v1.5l.3 .7 .5 .5 .7 .2h6.9l.7-.2 .5-.5 .2-.7v-1.5M213.4 127.6v-1.6l.3-.7 .5-.5 .7-.2h6.9l.7 .2 .5 .5 .2 .7v1.6M214.2 128.5v-.9v1M218.3 132.9v7.5M222.5 139.1h16.6M238.4 128.6v1.5l.2 .7 .5 .5 .7 .2h6.9l.7-.2 .5-.5 .2-.7v-1.5"/>
<path d="M238.4 127.6v-1.6l.2-.7 .5-.5 .7-.2h6.9l.7 .2 .5 .5 .2 .7v1.6M243.2 132.7v7.7M247.4 128.5v-.9v1M249.3 129.8v18.5M17.8 145.6h45.5M72.2 145.6h44.9M216.6 146.9h11.3M233.9 146.9h10.9"/>
<circle cx="230.8" cy="59.5" r="4.8"/>
<circle cx="230.8" cy="59.5" r="3.5"/>
<circle cx="230.8" cy="59.5" r="1.34"/>
<circle cx="163.8" cy="105.2" r="2.28"/>
<circle cx="216.1" cy="104.3" r="2.36"/>
<circle cx="230.8" cy="104.3" r="9"/>
<circle cx="230.8" cy="104.3" r="10.5"/>
<circle cx="245.5" cy="104.3" r="2.36"/>
</g>
<g fill="#fff">
<path d="M12.6 166.9h173v17.7h-173z"/>
<path d="M12.6 167h19.3v5.1h-19.3zM31.9 167h14v5.1h-14zM45.9 167h14v5.1h-14zM59.9 167h13.9v5.1h-13.9zM73.8 167h14v5.1h-14zM87.8 167h14v5.1h-14zM101.8 167h14v5.1h-14zM115.8 167h13.9v5.1h-13.9zM129.7 167h14v5.1h-14zM143.7 167h14v5.1h-14z"/>
</g>
<path d="M12.6 167h145.1M12.6 172.1h145.1M12.6 176.1h145.1M31.9 172.2v3.8M45.9 172.2v3.8M59.9 172.2v3.8M73.8 172.2v3.8M87.8 172.2v3.8M101.8 172.2v3.8M115.8 172.2v3.8M129.7 172.2v3.8M143.7 172.2v3.8" fill="none" stroke="#231f20" stroke-width=".2"/>
<g fill="#fff">
<path d="M12.6 192.3h173v17.7h-173z"/>
<path d="M12.6 192.4h19.3v5.1h-19.3zM31.9 192.4h14v5.1h-14zM45.9 192.4h14v5.1h-14zM59.9 192.4h13.9v5.1h-13.9zM73.8 192.4h14v5.1h-14zM87.8 192.4h14v5.1h-14zM101.8 192.4h14v5.1h-14zM115.8 192.4h13.9v5.1h-13.9zM129.7 192.4h14v5.1h-14zM143.7 192.4h14v5.1h-14z"/>
</g>
<path d="M12.6 192.4h145.1M12.6 197.5h145.1M31.9 197.6v3.8M45.9 197.6v3.8M59.9 197.6v3.8M73.8 197.6v3.8M87.8 197.6v3.8M101.8 197.6v3.8M115.8 197.6v3.8M129.7 197.6v3.8M143.7 197.6v3.8M12.6 201.5h145.1" fill="none" stroke="#231f20" stroke-width=".2"/>
<g font-size="4.9">
<text x="93.1" y="52.2">F</text>
<text x="133.6" y="81.9">G</text>
<text x="178.5" y="89.4">H</text>
<text x="203.5" y="93.7">C</text>
<text x="66.1" y="140.9">D</text>
<text x="205.3" y="140.5">E</text>
<text x="66.1" y="147">A</text>
<text x="229.2" y="148.4">B</text>
</g>
<text font-size="4.9" fill="#8c8c8c" x="259.7" y="208.9">Rev.2</text>
<text font-size="4.2" x="175.4" y="122">I (I.D.)</text>
<g font-size="4.2" fill="#fff">
<text x="17.4" y="165.7">D</text>
<text x="17.4" y="191.1">D</text>
</g>
<g font-size="3" fill="#fff">
<text x="20.3" y="165.7">IMENSIONS - MM</text>
<text x="20.3" y="191.1">IMENSIONS - IN</text>
</g>
<g font-size="2.8" fill="#231f20">
<text x="14.2" y="170.9">Part Number</text>
<text x="38" y="170.9">A</text>
<text x="51.9" y="170.9">B</text>
<text x="65.8" y="170.9">C</text>
<text x="79.8" y="170.9">D</text>
<text x="93.9" y="170.9">E</text>
<text x="108" y="170.9">F</text>
<text x="121.7" y="170.9">G</text>
<text x="135.7" y="170.9">H</text>
<text x="150.3" y="170.9">I</text>
<text x="18.4" y="175.4">00090</text>
<text x="38.1" y="175.4">151.0</text>
<text x="53.7" y="175.4">53.6</text>
<text x="66.1" y="175.4">115.0</text>
<text x="80.1" y="175.4">140.0</text>
<text x="95.6" y="175.4">36.0</text>
<text x="105.9" y="175.4">1/8” (F)</text>
<text x="122" y="175.4">330.0</text>
<text x="139.1" y="175.4">7.0</text>
<text x="151.4" y="175.4">8.40</text>
<text x="12.6" y="180.4">* All measurements in millimeters, unless otherwise noted.</text>
<text x="12.6" y="183.5">** All fittings are NPT, unless otherwise noted.</text>
<text x="14.2" y="196.3">Part Number</text>
<text x="38" y="196.3">A</text>
<text x="51.9" y="196.3">B</text>
<text x="65.8" y="196.3">C</text>
<text x="79.8" y="196.3">D</text>
<text x="93.9" y="196.3">E</text>
<text x="108" y="196.3">F</text>
<text x="121.7" y="196.3">G</text>
<text x="135.7" y="196.3">H</text>
<text x="150.3" y="196.3">I</text>
<text x="18.4" y="200.8">00090</text>
<text x="38.1" y="200.8">5.94</text>
<text x="53.7" y="200.8">2.11</text>
<text x="66.1" y="200.8">4.53</text>
<text x="80.1" y="200.8">5.51</text>
<text x="95.6" y="200.8">1.42</text>
<text x="105.9" y="200.8">1/8” (F)</text>
<text x="122" y="200.8">12.99</text>
<text x="137.4" y="200.8">0.28</text>
<text x="151.4" y="200.8">0.33</text>
<text x="12.6" y="205.8">* All measurements in inches, unless otherwise noted.</text>
<text x="12.6" y="208.9">** All fittings are NPT, unless otherwise noted.</text>
</g>
</svg>
